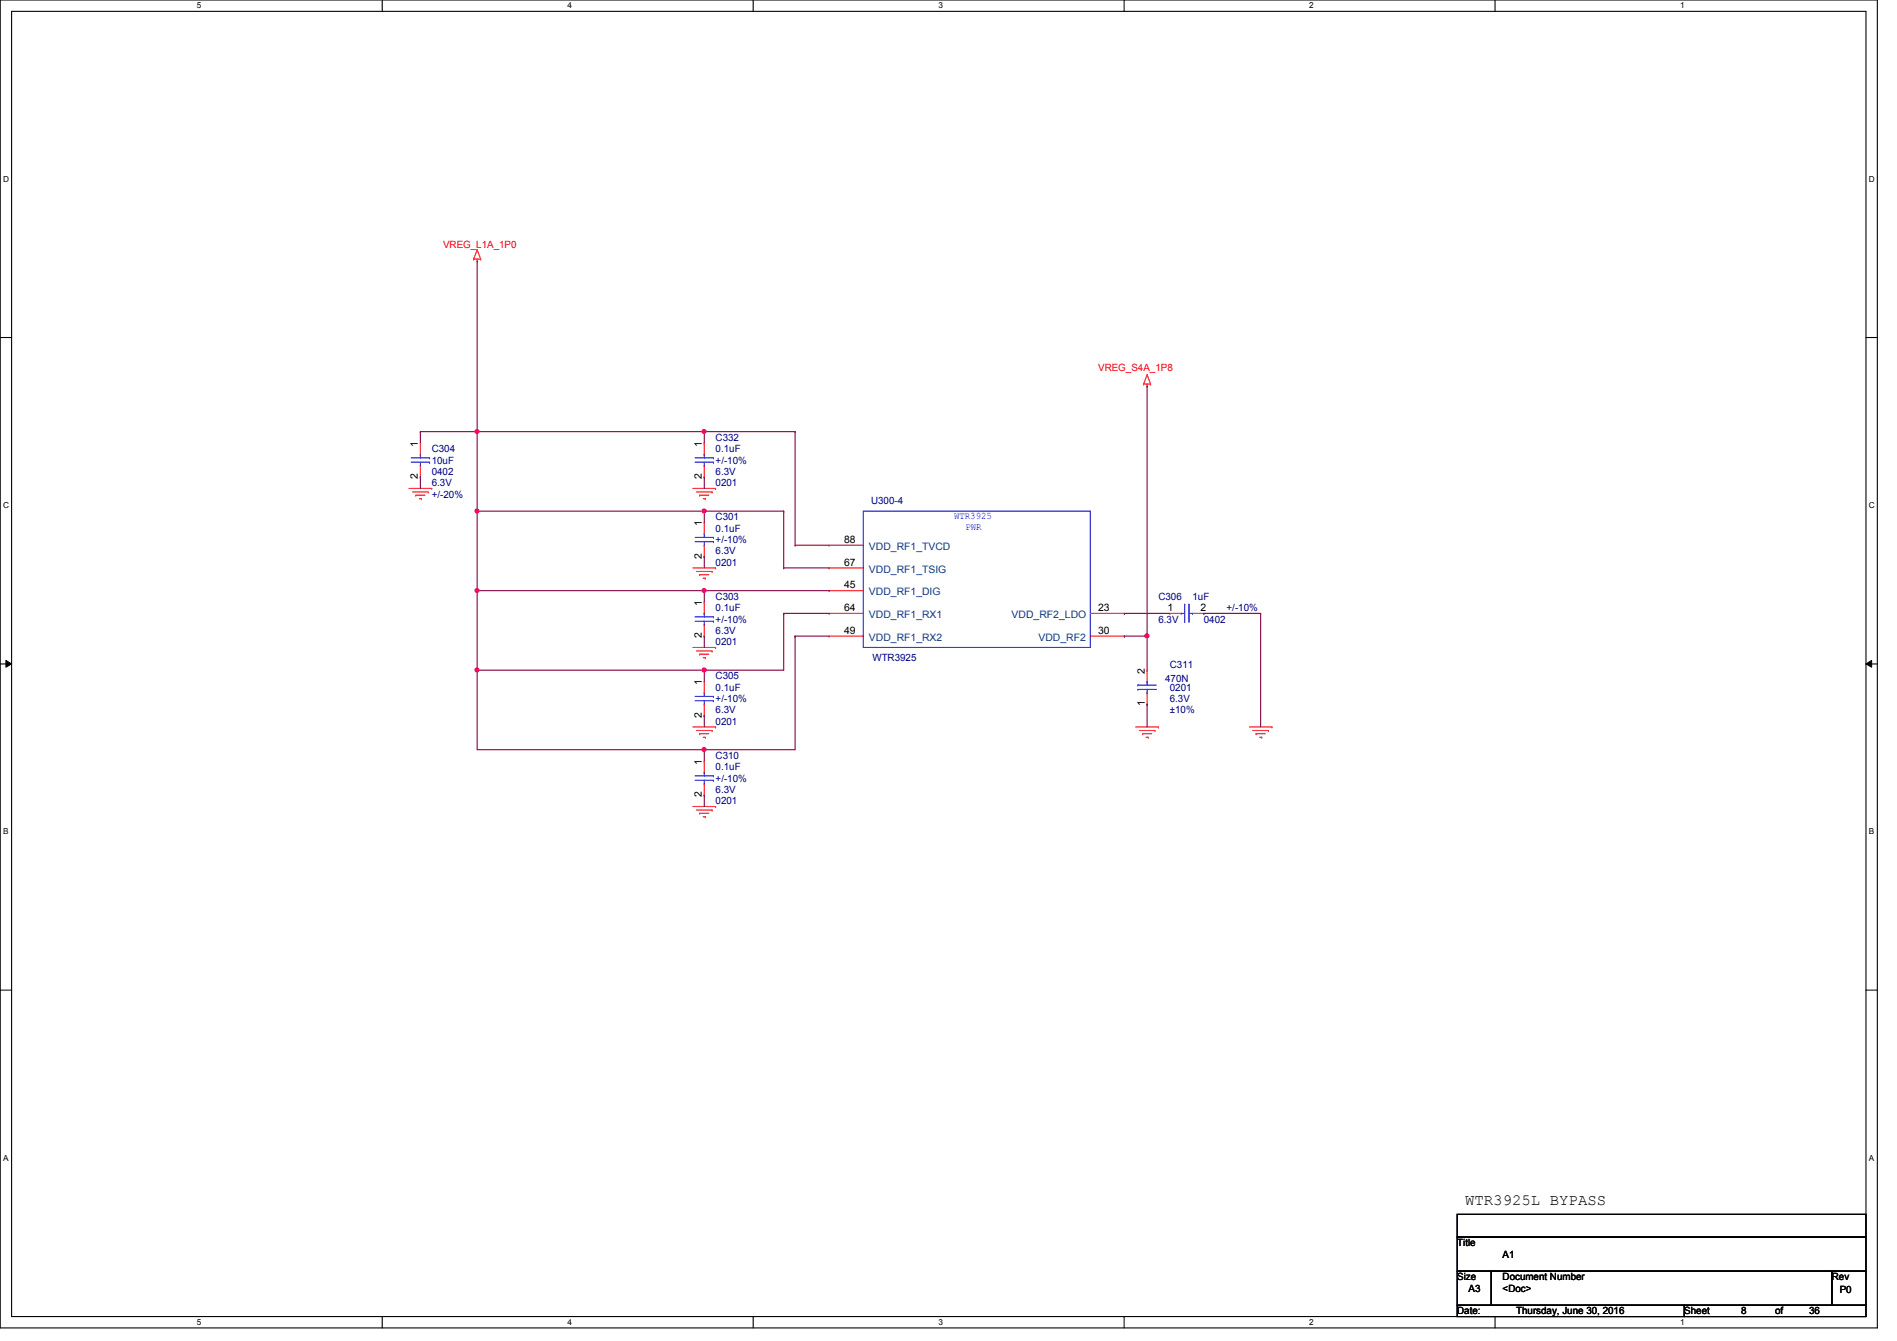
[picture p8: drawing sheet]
<svg xmlns="http://www.w3.org/2000/svg" width="297mm" height="210mm" viewBox="0 0 297 210" stroke-linecap="round" stroke-linejoin="round" font-family="sans-serif">
<path d="M0 0h294v207.9h-294zM1.8 1.8h290.4v204.3h-290.4z" fill="none" stroke="#000" stroke-width=".17"/>
<g fill="#fff">
<path d="M30.8 .2h.7v1.4h-.7z"/>
<path d="M30.8 206.2h.7v1.4h-.7z"/>
</g>
<path d="M59.9 0v1.8M59.9 206.1v1.8" fill="none" stroke="#000" stroke-width=".17"/>
<g fill="#fff">
<path d="M88.9 .2h.6v1.4h-.6z"/>
<path d="M88.9 206.2h.6v1.4h-.6z"/>
</g>
<path d="M117.9 0v1.8M117.9 206.1v1.8" fill="none" stroke="#000" stroke-width=".17"/>
<g fill="#fff">
<path d="M146.9 .2h.7v1.4h-.7z"/>
<path d="M146.9 206.2h.7v1.4h-.7z"/>
</g>
<path d="M176 0v1.8M176 206.1v1.8" fill="none" stroke="#000" stroke-width=".17"/>
<g fill="#fff">
<path d="M205 .2h.7v1.4h-.7z"/>
<path d="M205 206.2h.7v1.4h-.7z"/>
</g>
<path d="M234.1 0v1.8M234.1 206.1v1.8" fill="none" stroke="#000" stroke-width=".17"/>
<g fill="#fff">
<path d="M263.1 .2h.7v1.4h-.7z"/>
<path d="M263.1 206.2h.7v1.4h-.7z"/>
<path d="M.5 27.3h.9v1.4h-.9z"/>
<path d="M292.6 27.3h.9v1.4h-.9z"/>
<path d="M.5 78.4h.9v1.4h-.9z"/>
<path d="M292.6 78.4h.9v1.4h-.9z"/>
</g>
<path d="M0 52.8h1.8M292.2 52.8h1.8" fill="none" stroke="#000" stroke-width=".17"/>
<g fill="#fff">
<path d="M.5 129.5h.8v1.4h-.8z"/>
<path d="M292.6 129.5h.9v1.4h-.9z"/>
</g>
<path d="M0 103.9h1.8M292.2 103.9h1.8" fill="none" stroke="#000" stroke-width=".17"/>
<path d="M.9 103.4l.9 .5-.9 .5zM292.2 103.9l.9-.5v1z" fill="#000"/>
<path d="M.9 103.4l.9 .5-.9 .5zM292.2 103.9l.9-.5v1z" fill="none" stroke="#000" stroke-width=".16"/>
<g fill="#fff">
<path d="M.5 180.5h.8v1.4h-.8z"/>
<path d="M292.6 180.5h.9v1.4h-.9z"/>
</g>
<path d="M0 155h1.8M292.2 155h1.8M228.2 190.1h64v3.5h-64zM228.2 193.6h64v5.4h-64zM228.2 199h5.3v5.3h-5.3zM233.5 199h53.3v5.3h-53.3zM286.8 199h5.4v5.3h-5.4zM228.2 204.3h35.5v1.8h-35.5zM263.7 204.3h28.5v1.8h-28.5z" fill="none" stroke="#000" stroke-width=".17"/>
<g fill="none" stroke="#f00" stroke-width=".17">
<path d="M74.7 39.1h.1M74.7 39.1l-.5 1.5M74.7 39.1l.6 1.5M74.2 40.6h.1M74.2 40.6h1.1M74.7 40.9h.1M74.7 40.6v.3M75.3 40.6h.1M179.6 58.7h.1M179.6 58.7l.6 1.4M179.6 58.7l-.5 1.4M64 76.5h3.6"/>
<path d="M64.6 77h2.5M65.1 77.5h.1M65.1 77.5h1.4M65.7 78.1h.3M65.8 69.3h.1M65.8 74.7h.1M65.8 69.3v1.8M65.8 72.9v1.8M66 78.1h.1M67.1 77h.1M67.6 76.5h.1M108.5 76.5h3.6"/>
<path d="M109 77h2.5M109.6 77.5h.1M109.6 77.5h1.4M110.1 78.1h.3M110.3 69.3h.1M110.3 74.7h.1M110.3 69.3v1.8M110.3 72.9v1.8M110.4 78.1h.1M111.5 77h.1M112.1 76.5h.1M179.1 60.1h.1"/>
<path d="M179.1 60.1h1.1M179.6 60.5h.1M179.6 60.1v.4M180.2 60.1h.1M108.5 88.9h3.6M109 89.5h2.5M109.6 90h.1M109.6 90h1.4M110.1 90.5h.3M110.3 81.8h.1M110.3 87.1h.1M110.3 94.2h.1"/>
<path d="M110.3 99.6h.1M110.3 81.8v1.8M110.3 85.3v1.8M110.3 94.2v1.8M110.3 97.8v1.8M110.4 90.5h.1M111.5 89.5h.1M112.1 88.9h.1M129.8 85.3h.1M129.8 88.9h.1M129.8 92.5h.1M129.8 96h.1"/>
<path d="M129.8 99.6h.1M129.8 88.9h5.4M129.8 85.3h5.4M129.8 92.5h5.4M129.8 96h5.4M129.8 99.6h5.4M170.7 96h5.4M170.7 99.6h5.4M176.1 96h.1M176.1 99.6h.1M183.2 96h.1M183.2 96h1.8"/>
<path d="M186.7 96h1.8M188.5 96h.1M108.5 101.3h3.6M108.5 113.8h3.6M109 101.9h2.5M109 114.3h2.5M109.6 102.4h.1M109.6 114.9h.1M109.6 102.4h1.4M109.6 114.9h1.4M110.1 103h.3M110.1 115.4h.3"/>
<path d="M110.3 106.7h.1M110.3 112h.1M110.3 119.1h.1M110.3 106.7v1.8M110.3 110.2v1.8M110.3 119.1v1.8M110.4 103h.1M110.4 115.4h.1M111.5 101.9h.1M111.5 114.3h.1M112.1 101.3h.1M112.1 113.8h.1"/>
<path d="M177.8 113.8h3.6M178.4 114.3h2.4M178.9 114.9h.1M178.9 114.9h1.4M179.4 115.4h.4M179.6 110.2h.1M179.6 104.9h.1M179.6 104.9v1.8M179.6 108.5v1.7M179.8 115.4h.1M180.8 114.3h.1M181.4 113.8h.1"/>
<path d="M195.6 113.8h3.6M196.2 114.3h2.4M196.7 114.9h.1M196.7 114.9h1.4M197.2 115.4h.4M197.6 115.4h.1M198.6 114.3h.1M199.2 113.8h.1M108.5 126.2h3.6M109 126.8h2.5M109.6 127.3h.1M109.6 127.3h1.4"/>
<path d="M110.1 127.8h.3M110.3 124.5h.1M110.3 122.7v1.8M110.4 127.8h.1M111.5 126.8h.1M112.1 126.2h.1"/>
</g>
<g fill="none" stroke="#00f" stroke-width=".17">
<path d="M64.4 71.7h2.9M64.4 72.3h2.9M65.8 71.1h.1M65.8 72.9h.1M65.8 71.1v.6M65.8 72.3v.6M67.3 71.7h.1M67.3 72.3h.1M108.8 71.7h2.9M108.8 72.3h2.9M110.3 71.1h.1M110.3 72.9h.1"/>
<path d="M110.3 71.1v.6M110.3 72.3v.6M111.7 71.7h.1M111.7 72.3h.1M108.8 84.1h2.9M108.8 84.8h2.9M108.8 96.6h2.9M108.8 97.2h2.9M110.3 83.6h.1M110.3 85.3h.1M110.3 96h.1M110.3 97.8h.1"/>
<path d="M110.3 83.6v.5M110.3 84.8v.5M110.3 96v.6M110.3 97.2v.6M111.7 84.1h.1M111.7 84.8h.1M111.7 96.6h.1M111.7 97.2h.1M135.2 80h35.5v21.3h-35.5zM185 96h.1M185 96h.5M185.5 94.6h.1"/>
<path d="M185.5 94.6v2.9M186.2 94.6h.1M186.2 94.6v2.9M186.2 96h.5M186.7 96h.1M108.8 109h2.9M108.8 109.7h2.9M110.3 108.5h.1M110.3 110.2h.1M110.3 108.5v.5M110.3 109.7v.5M111.7 109h.1"/>
<path d="M111.7 109.7h.1M178.2 107.9h.1M178.2 107.2h.1M178.2 107.9h2.9M178.2 107.2h2.9M179.6 108.5h.1M179.6 106.7h.1M179.6 106.7v.5M179.6 107.9v.6M108.8 121.5h2.9M108.8 122.1h2.9M110.3 120.9h.1"/>
<path d="M110.3 122.7h.1M110.3 120.9v.6M110.3 122.1v.6M111.7 121.5h.1M111.7 122.1h.1"/>
</g>
<path d="M74.7 67.6h35.6M110.3 67.6h.1M124.5 67.6h.1M124.5 67.6v17.7M124.5 85.3h.1M124.5 85.3h5.3" fill="none" stroke="#800040" stroke-width=".17"/>
<circle cx="74.7" cy="67.5" r=".32" fill="#f0f"/>
<circle cx="74.7" cy="67.5" r=".32" fill="none" stroke="#f0f" stroke-width=".17"/>
<circle cx="110.3" cy="67.5" r=".32" fill="#f0f"/>
<circle cx="110.3" cy="67.5" r=".32" fill="none" stroke="#f0f" stroke-width=".17"/>
<g fill="none" stroke="#800040" stroke-width=".17">
<path d="M74.7 40.9v26.7M74.7 67.6h.1M110.3 67.6h.1M110.3 74.7h.1M110.3 67.6v1.7M110.3 74.7v1.8M110.3 67.6h14.2M74.7 80h35.6M110.3 80h.1M122.7 88.9h.1M122.7 80h.1M122.7 88.9h7.1"/>
<path d="M122.7 80v8.9"/>
</g>
<circle cx="74.7" cy="80" r=".32" fill="#f0f"/>
<circle cx="74.7" cy="80" r=".32" fill="none" stroke="#f0f" stroke-width=".17"/>
<circle cx="110.3" cy="80" r=".32" fill="#f0f"/>
<circle cx="110.3" cy="80" r=".32" fill="none" stroke="#f0f" stroke-width=".17"/>
<path d="M74.7 92.5h35.6M110.3 80h.1M110.3 87.1h.1M110.3 92.5h.1M110.3 80v1.8M110.3 87.1v1.8M110.3 80h12.4" fill="none" stroke="#800040" stroke-width=".17"/>
<circle cx="74.7" cy="92.4" r=".32" fill="#f0f"/>
<circle cx="74.7" cy="92.4" r=".32" fill="none" stroke="#f0f" stroke-width=".17"/>
<circle cx="110.3" cy="92.4" r=".32" fill="#f0f"/>
<circle cx="110.3" cy="92.4" r=".32" fill="none" stroke="#f0f" stroke-width=".17"/>
<path d="M110.3 92.5h.1M110.3 99.6h.1M110.3 92.5v1.7M110.3 99.6v1.7M110.3 92.5h19.5M122.7 96h.1M122.7 96h7.1M122.7 96v8.9M74.7 104.9h35.6M110.3 104.9h.1M110.3 104.9v1.8" fill="none" stroke="#800040" stroke-width=".17"/>
<circle cx="110.3" cy="104.9" r=".32" fill="#f0f"/>
<circle cx="110.3" cy="104.9" r=".32" fill="none" stroke="#f0f" stroke-width=".17"/>
<path d="M124.5 99.6h.1M124.5 99.6h5.3M124.5 99.6v17.7M74.7 117.3h35.6M110.3 104.9h.1M110.3 112h.1M110.3 117.3h.1M110.3 104.9h12.4M110.3 112v1.8" fill="none" stroke="#800040" stroke-width=".17"/>
<circle cx="110.3" cy="117.3" r=".32" fill="#f0f"/>
<circle cx="110.3" cy="117.3" r=".32" fill="none" stroke="#f0f" stroke-width=".17"/>
<path d="M74.7 67.6h.1M74.7 67.6v12.4M74.7 104.9h.1M74.7 104.9v12.4M110.3 117.3h.1M110.3 117.3v1.8M110.3 117.3h14.2M110.3 124.5h.1M110.3 124.5v1.7" fill="none" stroke="#800040" stroke-width=".17"/>
<circle cx="74.7" cy="104.9" r=".32" fill="#f0f"/>
<circle cx="74.7" cy="104.9" r=".32" fill="none" stroke="#f0f" stroke-width=".17"/>
<g fill="none" stroke="#800040" stroke-width=".17">
<path d="M65.8 67.6h.1M65.8 74.7h.1M65.8 67.6h8.9M65.8 67.6v1.7M65.8 74.7v1.8M179.6 60.5v44.4M74.7 92.5h.1M74.7 80h.1M74.7 80v24.9M176.1 96h.1M176.1 99.6h.1M176.1 96h7.1"/>
<path d="M176.1 99.6h3.5M179.6 99.6h.1M188.5 96h.1M188.5 96h8.9M197.4 96h.1M197.4 96v17.8M179.6 110.2h.1M179.6 110.2v3.6"/>
</g>
<circle cx="179.6" cy="99.5" r=".32" fill="#f0f"/>
<circle cx="179.6" cy="99.5" r=".32" fill="none" stroke="#f0f" stroke-width=".17"/>
<circle cx="74.7" cy="67.5" r=".32" fill="#f0f"/>
<circle cx="74.7" cy="67.5" r=".32" fill="none" stroke="#f0f" stroke-width=".17"/>
<circle cx="110.3" cy="67.5" r=".32" fill="#f0f"/>
<circle cx="110.3" cy="67.5" r=".32" fill="none" stroke="#f0f" stroke-width=".17"/>
<circle cx="74.7" cy="80" r=".32" fill="#f0f"/>
<circle cx="74.7" cy="80" r=".32" fill="none" stroke="#f0f" stroke-width=".17"/>
<circle cx="110.3" cy="80" r=".32" fill="#f0f"/>
<circle cx="110.3" cy="80" r=".32" fill="none" stroke="#f0f" stroke-width=".17"/>
<circle cx="74.7" cy="92.4" r=".32" fill="#f0f"/>
<circle cx="74.7" cy="92.4" r=".32" fill="none" stroke="#f0f" stroke-width=".17"/>
<circle cx="110.3" cy="92.4" r=".32" fill="#f0f"/>
<circle cx="110.3" cy="92.4" r=".32" fill="none" stroke="#f0f" stroke-width=".17"/>
<circle cx="110.3" cy="104.9" r=".32" fill="#f0f"/>
<circle cx="110.3" cy="104.9" r=".32" fill="none" stroke="#f0f" stroke-width=".17"/>
<circle cx="110.3" cy="117.3" r=".32" fill="#f0f"/>
<circle cx="110.3" cy="117.3" r=".32" fill="none" stroke="#f0f" stroke-width=".17"/>
<circle cx="74.7" cy="104.9" r=".32" fill="#f0f"/>
<circle cx="74.7" cy="104.9" r=".32" fill="none" stroke="#f0f" stroke-width=".17"/>
<circle cx="179.6" cy="99.5" r=".32" fill="#f0f"/>
<circle cx="179.6" cy="99.5" r=".32" fill="none" stroke="#f0f" stroke-width=".17"/>
<text font-size="2.5" x="229.4" y="188.6">WTR3925L BYPASS</text>
<g font-size="1.6" fill="#f00">
<text x="69.4" y="38.8">VREG_L1A_1P0</text>
<text x="172" y="58">VREG_S4A_1P8</text>
</g>
<g font-size="1.6">
<text x="65.4" y="69.9" transform="rotate(-90 65.4 69.9)">1</text>
<text x="109.9" y="69.9" transform="rotate(-90 109.9 69.9)">1</text>
<text x="65.4" y="75" transform="rotate(-90 65.4 75)">2</text>
<text x="109.9" y="75" transform="rotate(-90 109.9 75)">2</text>
<text x="109.9" y="82.3" transform="rotate(-90 109.9 82.3)">1</text>
<text x="109.9" y="87.5" transform="rotate(-90 109.9 87.5)">2</text>
<text x="132.2" y="85">88</text>
<text x="132.2" y="88.5">67</text>
<text x="109.9" y="94.8" transform="rotate(-90 109.9 94.8)">1</text>
<text x="132.2" y="92.1">45</text>
<text x="132.2" y="95.6">64</text>
<text x="172" y="95.6">23</text>
<text x="182.8" y="95.6">1</text>
<text x="188" y="95.6">2</text>
<text x="109.9" y="99.9" transform="rotate(-90 109.9 99.9)">2</text>
<text x="132.2" y="99.2">49</text>
<text x="172" y="99.2">30</text>
<text x="109.9" y="107.2" transform="rotate(-90 109.9 107.2)">1</text>
<text x="179.2" y="105.5" transform="rotate(-90 179.2 105.5)">2</text>
<text x="109.9" y="112.4" transform="rotate(-90 109.9 112.4)">2</text>
<text x="179.2" y="110.6" transform="rotate(-90 179.2 110.6)">1</text>
<text x="109.9" y="119.7" transform="rotate(-90 109.9 119.7)">1</text>
<text x="109.9" y="124.8" transform="rotate(-90 109.9 124.8)">2</text>
<text x="228.2" y="195.1">Title</text>
<text x="235.3" y="196.8">A1</text>
<text x="228.2" y="200.4">Size</text>
<text x="230" y="202.2">A3</text>
<text x="235.3" y="200.4">Document Number</text>
<text x="235.3" y="202.2">&lt;Doc&gt;</text>
<text x="286.8" y="200.4">Rev</text>
<text x="288.1" y="202.4">P0</text>
<text x="228.2" y="205.7">Date:</text>
<text x="237.4" y="205.7">Thursday, June 30, 2016</text>
<text x="263.7" y="205.7">Sheet</text>
<text x="272.6" y="205.7">8</text>
<text x="278" y="205.7">of</text>
<text x="283.3" y="205.7">36</text>
</g>
<g font-size="1.6" fill="#000080">
<text x="67.6" y="70.8">C304</text>
<text x="112.1" y="69">C332</text>
<text x="112.1" y="70.8">0.1uF</text>
<text x="67.6" y="72.6">10uF</text>
<text x="67.6" y="74.3">0402</text>
<text x="67.6" y="76.1">6.3V</text>
<text x="67.6" y="77.9">+/-20%</text>
<text x="112.1" y="76.1">0201</text>
<text x="112.1" y="74.3">6.3V</text>
<text x="112.1" y="72.6">+/-10%</text>
<text x="112.1" y="81.4">C301</text>
<text x="112.1" y="83.2">0.1uF</text>
<text x="136.4" y="79">U300-4</text>
<text x="112.1" y="88.6">0201</text>
<text x="112.1" y="86.8">6.3V</text>
<text x="112.1" y="85">+/-10%</text>
<text x="112.1" y="93.9">C303</text>
<text x="112.1" y="95.7">0.1uF</text>
<text x="181.4" y="93.9">C306</text>
<text x="186.7" y="93.9">1uF</text>
<text x="192.1" y="95.7">+/-10%</text>
<text x="112.1" y="101">0201</text>
<text x="112.1" y="99.2">6.3V</text>
<text x="112.1" y="97.5">+/-10%</text>
<text x="181.4" y="97.5">6.3V</text>
<text x="188.5" y="97.5">0402</text>
<text x="112.1" y="106.3">C305</text>
<text x="136.6" y="103.5">WTR3925</text>
<text x="182.5" y="106.7">470N</text>
<text x="183.2" y="104.6">C311</text>
<text x="112.1" y="108.1">0.1uF</text>
<text x="112.1" y="113.5">0201</text>
<text x="112.1" y="111.7">6.3V</text>
<text x="112.1" y="109.9">+/-10%</text>
<text x="183.2" y="108.1">0201</text>
<text x="183.2" y="109.9">6.3V</text>
<text x="183.2" y="111.7">±10%</text>
<text x="112.1" y="118.8">C310</text>
<text x="112.1" y="120.6">0.1uF</text>
<text x="112.1" y="125.9">0201</text>
<text x="112.1" y="124.1">6.3V</text>
<text x="112.1" y="122.3">+/-10%</text>
</g>
<g font-size="1.6" fill="#00f">
<text x="149.4" y="81.2">WTR3925</text>
<text x="151.2" y="83">PWR</text>
</g>
<g font-size="1.6" fill="#004080">
<text x="136.1" y="86.1">VDD_RF1_TVCD</text>
<text x="136.1" y="89.6">VDD_RF1_TSIG</text>
<text x="136.1" y="93.2">VDD_RF1_DIG</text>
<text x="136.1" y="96.7">VDD_RF1_RX1</text>
<text x="136.1" y="100.3">VDD_RF1_RX2</text>
<text x="158.4" y="96.7">VDD_RF2_LDO</text>
<text x="162.6" y="100.3">VDD_RF2</text>
</g>
<g font-size="1.3">
<text x="30.8" y="1.3">5</text>
<text x="88.9" y="1.3">4</text>
<text x="146.9" y="1.3">3</text>
<text x="205" y="1.3">2</text>
<text x="263.1" y="1.3">1</text>
<text x=".5" y="28.4">D</text>
<text x="292.6" y="28.4">D</text>
<text x=".5" y="79.5">C</text>
<text x="292.6" y="79.5">C</text>
<text x=".5" y="130.6">B</text>
<text x="292.6" y="130.6">B</text>
<text x=".5" y="181.7">A</text>
<text x="292.6" y="181.7">A</text>
<text x="30.8" y="207.4">5</text>
<text x="88.9" y="207.4">4</text>
<text x="146.9" y="207.4">3</text>
<text x="205" y="207.4">2</text>
<text x="263.1" y="207.4">1</text>
</g>
</svg>
